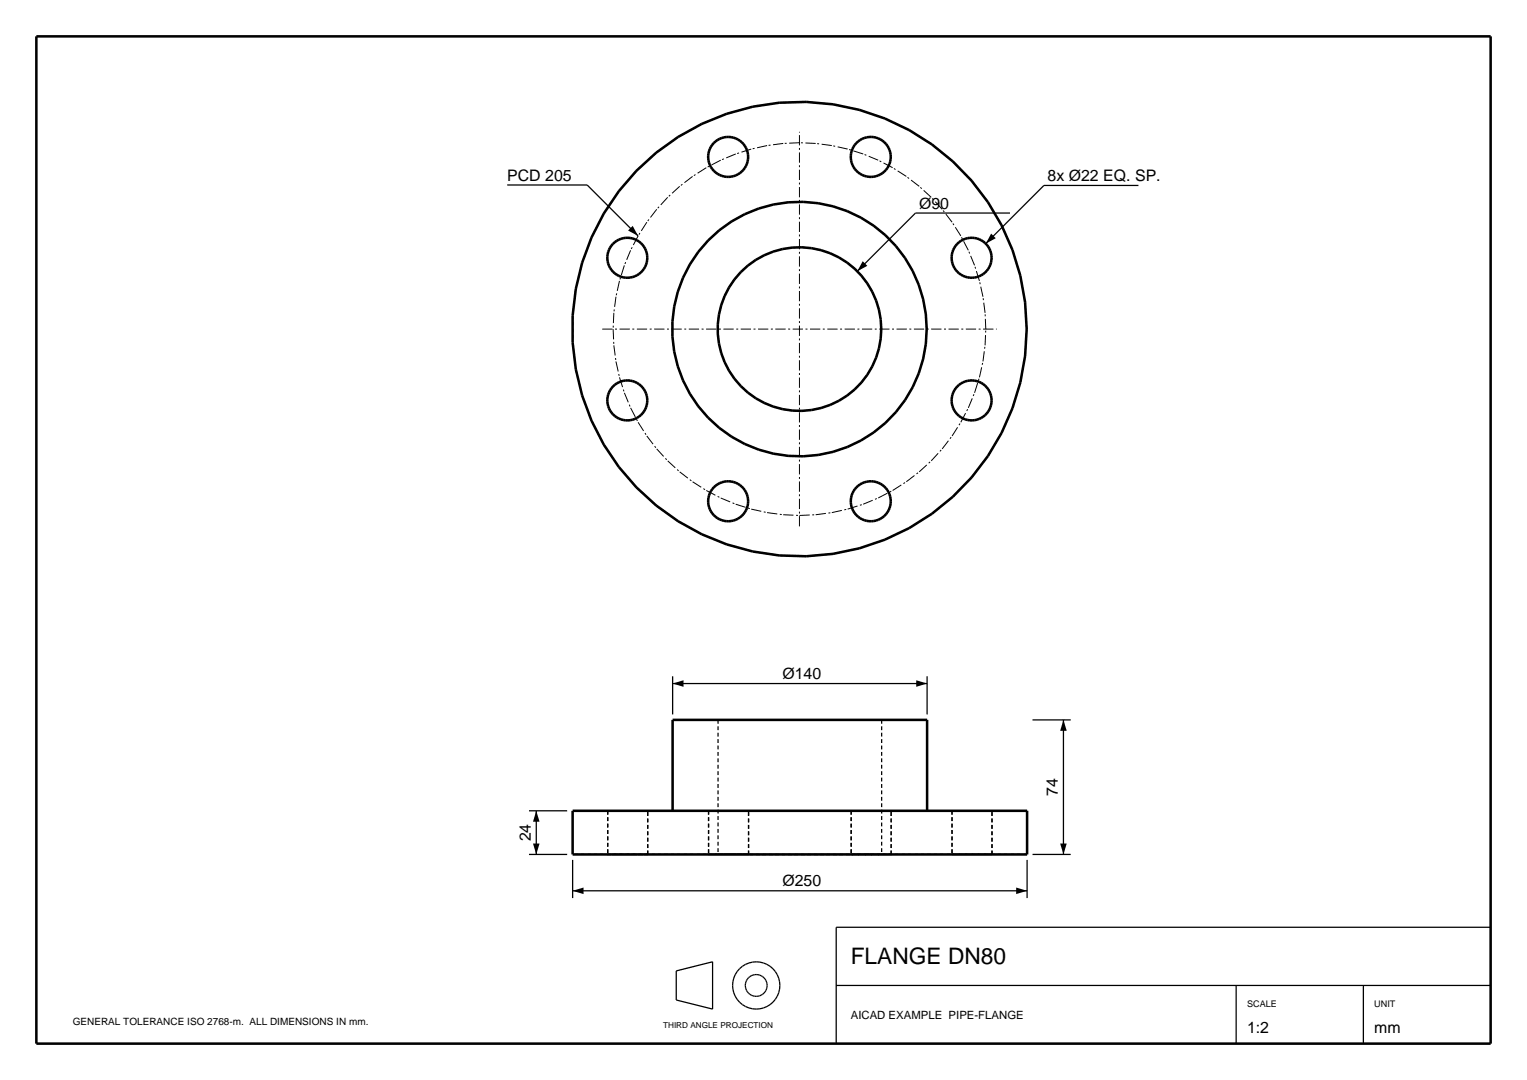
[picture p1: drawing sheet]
<svg xmlns="http://www.w3.org/2000/svg" width="420mm" height="297mm" viewBox="0 0 420 297" stroke-linecap="round" stroke-linejoin="round" font-family="sans-serif">
<g fill="none" stroke="#000" stroke-width=".35" stroke-dasharray="1.1 .7" stroke-linecap="butt">
<path d="M186.5 37.7l-6 4.3M193 34.1l-6.5 3.6M195.9 39.8l-.4 .6M196.3 39.3l-.4 .5M196.8 38.9l-.5 .4M197.3 38.5l-.5 .4M197.9 38.2l-.6 .3M198.5 37.9l-.6 .3M199.1 37.8l-.6 .1M199.8 37.7l-.7 .1M199.9 31.3l-6.9 2.8M200.4 37.7h-.6"/>
<path d="M201.1 37.7h-.7M201.7 37.8l-.6-.1M202.3 38.1l-.6-.3M202.9 38.3l-.6-.2M203.5 38.7l-.6-.4M204 39.1l-.5-.4M204.4 39.6l-.4-.5M207 29.3l-7.1 2M214.3 28.2l-7.3 1.1M221.7 28l-7.4 .2M229.1 28.7l-7.4-.7M235.1 39.8l-.3 .6"/>
<path d="M235.6 39.3l-.5 .5M236 38.9l-.4 .4M236.4 30.2l-7.3-1.5M236.6 38.5l-.6 .4M237.1 38.2l-.5 .3M237.7 37.9l-.6 .3M238.4 37.8l-.7 .1M239 37.7l-.6 .1M239.7 37.7h-.7M240.3 37.7h-.6M241 37.8l-.7-.1M241.6 38.1l-.6-.3"/>
<path d="M242.2 38.3l-.6-.2M242.7 38.7l-.5-.4M243.2 39.1l-.5-.4M243.4 32.6l-7-2.4M243.7 39.6l-.5-.5M250.1 35.8l-6.7-3.2M256.3 39.7l-6.2-3.9M166.1 58.7l-3.4 6.6M170.2 52.6l-4.1 6.1M175 47l-4.8 5.6M180.5 42l-5.5 5M194.8 42.8v.7"/>
<path d="M194.8 43.5l.1 .6M194.9 42.2l-.1 .6M194.9 44.1l.1 .7M195 41.5l-.1 .7M195 44.8l.2 .6M195.2 40.9l-.2 .6M195.2 45.4l.3 .5M195.5 40.4l-.3 .5M195.5 45.9l.4 .6M195.9 46.5l.4 .5M196.3 47l.5 .4M196.8 47.4l.5 .4"/>
<path d="M197.3 47.8l.6 .3M197.9 48.1l.6 .3M198.5 48.4l.6 .1M199.1 48.5l.7 .1M199.8 48.6h.6M200.4 48.6h.7M201.1 48.6l.6-.1M201.7 48.5l.6-.3M202.3 48.2l.6-.2M202.9 48l.6-.4M203.5 47.6l.5-.4M204 47.2l.4-.5"/>
<path d="M204.4 46.7l.4-.5M204.8 58.9l-3.6 2M204.8 40.1l-.4-.5M204.8 46.2l.4-.5M205.2 40.6l-.4-.5M205.2 45.7l.2-.6M205.4 41.2l-.2-.6M205.4 45.1l.2-.7M205.6 41.9l-.2-.7M205.6 44.4l.1-.6M205.7 42.5l-.1-.6M205.7 43.8l.1-.6"/>
<path d="M205.8 43.2l-.1-.7M208.7 57.3l-3.9 1.6M212.7 56.3l-4 1M216.8 55.6l-4.1 .7M220.9 55.5l-4.1 .1M225.1 55.9l-4.2-.4M229.1 56.7l-4-.8M233 58.1l-3.9-1.4M234 42.8v.7M234 43.5l.1 .6M234.1 42.2l-.1 .6M234.1 44.1l.1 .7"/>
<path d="M234.2 41.5l-.1 .7M234.2 44.8l.3 .6M234.5 40.9l-.3 .6M234.5 45.4l.3 .5M234.8 40.4l-.3 .5M234.8 45.9l.3 .6M235.1 46.5l.5 .5M235.6 47l.4 .4M236 47.4l.6 .4M236.6 47.8l.5 .3M236.8 59.8l-3.8-1.7M237.1 48.1l.6 .3"/>
<path d="M237.7 48.4l.7 .1M238.4 48.5l.6 .1M239 48.6h.7M239.7 48.6h.6M240.3 48.6l.7-.1M241 48.5l.6-.3M241.6 48.2l.6-.2M242.2 48l.5-.4M242.7 47.6l.5-.4M243.2 47.2l.5-.5M243.7 46.7l.4-.5M244.1 40.1l-.4-.5"/>
<path d="M244.1 46.2l.3-.5M244.4 40.6l-.3-.5M244.4 45.7l.3-.6M244.7 41.2l-.3-.6M244.7 45.1l.1-.7M244.8 41.9l-.1-.7M244.8 44.4l.2-.6M245 42.5l-.2-.6M245 43.8v-.6M245 43.2v-.7M262.1 44.4l-5.8-4.7M267.2 49.7l-5.1-5.3"/>
<path d="M271.7 55.6l-4.5-5.9M158.4 79.4l-.9 7.4M160.1 72.2l-1.7 7.2M162.7 65.3l-2.6 6.9M167.1 70.6v.6M167.1 71.2v.7M167.1 69.9v.7M167.1 71.9l.2 .6M167.3 69.3l-.2 .6M167.3 72.5l.2 .6M167.5 68.7l-.2 .6M167.5 73.1l.3 .6"/>
<path d="M167.8 68.1l-.3 .6M167.8 73.7l.4 .5M168.2 67.5l-.4 .6M168.2 74.2l.4 .5M168.6 67.1l-.4 .4M168.6 74.7l.5 .5M169.1 66.6l-.5 .5M169.1 75.2l.5 .3M169.6 66.2l-.5 .4M169.6 75.5l.6 .4M170.2 65.9l-.6 .3M170.2 75.9l.6 .2"/>
<path d="M170.8 65.7l-.6 .2M170.8 76.1l.6 .2M171.4 65.5l-.6 .2M171.4 76.3l.7 .1M172.1 65.4l-.7 .1M172.1 76.4h.6M172.7 65.4h-.6M172.7 76.4l.7-.1M173.4 65.4h-.7M173.4 76.3l.6-.1M174 65.6l-.6-.2M174 76.2l.6-.2"/>
<path d="M174.6 65.8l-.6-.2M174.6 76l.6-.3M175.2 66.1l-.6-.3M175.2 75.7l.5-.3M175.7 66.4l-.5-.3M175.7 75.4l.6-.5M176.3 66.8l-.6-.4M176.3 74.9l.4-.4M176.7 67.3l-.4-.5M176.7 74.5l.4-.5M177.1 67.8l-.4-.5M177.1 74l.3-.6"/>
<path d="M177.4 68.4l-.3-.6M177.4 73.4l.3-.6M177.7 69l-.3-.6M177.7 72.8l.2-.6M177.9 69.6l-.2-.6M177.9 72.2l.1-.7M178 70.2l-.1-.6M178 71.5v-.6M178 70.9v-.7M187.9 76.4l-1.5 3.9M189.8 72.7l-1.9 3.7M192.1 69.3l-2.3 3.4"/>
<path d="M194.8 66.1l-2.7 3.2M197.8 63.3l-3 2.8M200.5 79.1l-1.2 2.3M201.2 60.9l-3.4 2.4M202 76.8l-1.5 2.3M203.7 74.8l-1.7 2M205.7 73l-2 1.8M207.9 71.5l-2.2 1.5M210.2 70.2l-2.3 1.3M212.7 69.2l-2.5 1M215.3 68.5l-2.6 .7M217.9 68.1l-2.6 .4"/>
<path d="M220.6 68l-2.7 .1M223.2 68.2l-2.6-.2M225.8 68.8l-2.6-.6M228.3 69.6l-2.5-.8M230.8 70.8l-2.5-1.2M233 72.2l-2.2-1.4M235.1 73.9l-2.1-1.7M236.9 75.8l-1.8-1.9M238.6 77.9l-1.7-2.1M240.3 62.1l-3.5-2.3M243.5 64.7l-3.2-2.6M246.4 67.7l-2.9-3"/>
<path d="M248.9 70.9l-2.5-3.2M251 74.5l-2.1-3.6M252.7 78.3l-1.7-3.8M261.7 70.6v.6M261.7 71.2l.1 .7M261.8 69.9l-.1 .7M261.8 71.9l.2 .6M262 69.3l-.2 .6M262 72.5l.2 .6M262.2 68.7l-.2 .6M262.2 73.1l.3 .6M262.5 68.1l-.3 .6"/>
<path d="M262.5 73.7l.4 .5M262.9 67.5l-.4 .6M262.9 74.2l.4 .5M263.3 67.1l-.4 .4M263.3 74.7l.5 .5M263.8 66.6l-.5 .5M263.8 75.2l.5 .3M264.3 66.2l-.5 .4M264.3 75.5l.6 .4M264.9 65.9l-.6 .3M264.9 75.9l.6 .2M265.5 65.7l-.6 .2"/>
<path d="M265.5 76.1l.6 .2M266.1 65.5l-.6 .2M266.1 76.3l.6 .1M266.7 65.4l-.6 .1M266.7 76.4h.7M267.4 65.4h-.7M267.4 76.4l.7-.1M268.1 65.4h-.7M268.1 76.3l.6-.1M268.7 65.6l-.6-.2M268.7 76.2l.6-.2M269.3 65.8l-.6-.2"/>
<path d="M269.3 76l.6-.3M269.9 66.1l-.6-.3M269.9 75.7l.5-.3M270.4 66.4l-.5-.3M270.4 75.4l.6-.5M271 66.8l-.6-.4M271 74.9l.4-.4M271.4 67.3l-.4-.5M271.4 74.5l.4-.5M271.8 67.8l-.4-.5M271.8 74l.3-.6M272.1 68.4l-.3-.6"/>
<path d="M272.1 73.4l.3-.6M272.4 69l-.3-.6M272.4 72.8l.2-.6M272.6 69.6l-.2-.6M272.6 72.2l.1-.7M272.7 70.2l-.1-.6M272.7 71.5v-.6M272.7 70.9v-.7M275.5 62l-3.8-6.4M278.5 68.7l-3-6.7M280.6 75.8l-2.1-7.1M157.5 86.8v7.4"/>
<path d="M157.5 94.2l.9 7.4M185 88.4v4.2M185 92.6l.4 4.1M185.4 84.3l-.4 4.1M185.4 96.7l1 4M186.4 80.3l-1 4M197.4 89.2v2.6M197.4 91.8l.3 2.7M197.7 86.5l-.3 2.7M197.7 94.5l.7 2.6M198.4 83.9l-.7 2.6M198.4 97.1l.9 2.5"/>
<path d="M199.3 81.4l-.9 2.5M199.3 99.6l1.2 2.3M239.9 80.2l-1.3-2.3M241 82.7l-1.1-2.5M241 98.3l.8-2.5M241.8 85.2l-.8-2.5M241.8 95.8l.4-2.6M242.2 87.8l-.4-2.6M242.2 93.2l.2-2.7M242.4 90.5l-.2-2.7M253.9 82.3l-1.2-4M253.9 98.7l.7-4.1"/>
<path d="M254.6 86.4l-.7-4.1M254.6 94.6l.3-4.1M254.9 90.5l-.3-4.1M282 83.1l-1.4-7.3M282 97.9l.4-7.4M282.4 90.5l-.4-7.4M158.4 101.6l1.7 7.2M160.1 108.8l2.6 6.9M162.7 115.7l3.4 6.6M167.1 109.8v.6M167.1 110.4v.7M167.1 109.1v.7"/>
<path d="M167.1 111.1l.2 .6M167.3 108.5l-.2 .6M167.3 111.7l.2 .6M167.5 107.9l-.2 .6M167.5 112.3l.3 .6M167.8 107.3l-.3 .6M167.8 112.9l.4 .5M168.2 106.8l-.4 .5M168.2 113.4l.4 .5M168.6 106.3l-.4 .5M168.6 113.9l.5 .5M169.1 105.8l-.5 .5"/>
<path d="M169.1 114.4l.5 .4M169.6 105.5l-.5 .3M169.6 114.8l.6 .3M170.2 105.1l-.6 .4M170.2 115.1l.6 .2M170.8 104.9l-.6 .2M170.8 115.3l.6 .2M171.4 104.7l-.6 .2M171.4 115.5l.7 .1M172.1 104.6l-.7 .1M172.1 115.6h.6M172.7 104.6h-.6"/>
<path d="M172.7 115.6h.7M173.4 104.7l-.7-.1M173.4 115.6l.6-.2M174 104.8l-.6-.1M174 115.4l.6-.2M174.6 105l-.6-.2M174.6 115.2l.6-.3M175.2 105.3l-.6-.3M175.2 114.9l.5-.3M175.7 105.6l-.5-.3M175.7 114.6l.6-.4M176.3 106.1l-.6-.5"/>
<path d="M176.3 114.2l.4-.5M176.7 106.5l-.4-.4M176.7 113.7l.4-.5M177.1 107l-.4-.5M177.1 113.2l.3-.6M177.4 107.6l-.3-.6M177.4 112.6l.3-.6M177.7 108.2l-.3-.6M177.7 112l.2-.6M177.9 108.8l-.2-.6M177.9 111.4l.1-.6M178 109.5l-.1-.7"/>
<path d="M178 110.8v-.7M178 110.1v-.6M186.4 100.7l1.5 3.9M187.9 104.6l1.9 3.7M189.8 108.3l2.3 3.4M192.1 111.7l2.7 3.2M194.8 114.9l3 2.8M197.8 117.7l3.4 2.4M200.5 101.9l1.5 2.3M202 104.2l1.7 2M203.7 106.2l2 1.8M205.7 108l2.2 1.5"/>
<path d="M207.9 109.5l2.3 1.3M210.2 110.8l2.5 1M212.7 111.8l2.6 .7M215.3 112.5l2.6 .4M217.9 112.9l2.7 .1M220.6 113l2.6-.2M223.2 112.8l2.6-.6M225.8 112.2l2.5-.8M228.3 111.4l2.5-1.2M230.8 110.2l2.2-1.4M233 108.8l2.1-1.7M235.1 107.1l1.8-1.9"/>
<path d="M236.9 105.2l1.7-2.1M238.6 103.1l1.3-2.3M239.9 100.8l1.1-2.5M240.3 118.9l3.2-2.6M243.5 116.3l2.9-3M246.4 113.3l2.5-3.2M248.9 110.1l2.1-3.6M251 106.5l1.7-3.8M252.7 102.7l1.2-4M261.7 109.8v.6M261.7 110.4l.1 .7M261.8 109.1l-.1 .7"/>
<path d="M261.8 111.1l.2 .6M262 108.5l-.2 .6M262 111.7l.2 .6M262.2 107.9l-.2 .6M262.2 112.3l.3 .6M262.5 107.3l-.3 .6M262.5 112.9l.4 .5M262.9 106.8l-.4 .5M262.9 113.4l.4 .5M263.3 106.3l-.4 .5M263.3 113.9l.5 .5M263.8 105.8l-.5 .5"/>
<path d="M263.8 114.4l.5 .4M264.3 105.5l-.5 .3M264.3 114.8l.6 .3M264.9 105.1l-.6 .4M264.9 115.1l.6 .2M265.5 104.9l-.6 .2M265.5 115.3l.6 .2M266.1 104.7l-.6 .2M266.1 115.5l.6 .1M266.7 104.6l-.6 .1M266.7 115.6h.7M267.4 104.6h-.7"/>
<path d="M267.4 115.6h.7M268.1 104.7l-.7-.1M268.1 115.6l.6-.2M268.7 104.8l-.6-.1M268.7 115.4l.6-.2M269.3 105l-.6-.2M269.3 115.2l.6-.3M269.9 105.3l-.6-.3M269.9 114.9l.5-.3M270.4 105.6l-.5-.3M270.4 114.6l.6-.4M271 106.1l-.6-.5"/>
<path d="M271 114.2l.4-.5M271.4 106.5l-.4-.4M271.4 113.7l.4-.5M271.8 107l-.4-.5M271.8 113.2l.3-.6M272.1 107.6l-.3-.6M272.1 112.6l.3-.6M272.4 108.2l-.3-.6M272.4 112l.2-.6M272.6 108.8l-.2-.6M272.6 111.4l.1-.6M272.7 109.5l-.1-.7"/>
<path d="M272.7 110.8v-.7M272.7 110.1v-.6M275.5 119l3-6.7M278.5 112.3l2.1-7.1M280.6 105.2l1.4-7.3M166.1 122.3l4.1 6.1M170.2 128.4l4.8 5.6M175 134l5.5 5M180.5 139l6 4.4M194.8 137.5v.7M194.8 138.2l.1 .6M194.9 136.9l-.1 .6"/>
<path d="M194.9 138.8l.1 .7M195 136.2l-.1 .7M195 139.5l.2 .6M195.2 135.6l-.2 .6M195.5 135.1l-.3 .5M195.9 134.5l-.4 .6M196.3 134l-.4 .5M196.8 133.6l-.5 .4M197.3 133.2l-.5 .4M197.9 132.9l-.6 .3M198.5 132.6l-.6 .3M199.1 132.5l-.6 .1"/>
<path d="M199.8 132.4l-.7 .1M200.4 132.4h-.6M201.1 132.4h-.7M201.2 120.1l3.6 2M201.7 132.5l-.6-.1M202.3 132.8l-.6-.3M202.9 133l-.6-.2M203.5 133.4l-.6-.4M204 133.8l-.5-.4M204.4 134.3l-.4-.5M204.8 122.1l3.9 1.6M204.8 134.8l-.4-.5"/>
<path d="M205.2 135.3l-.4-.5M205.4 135.9l-.2-.6M205.4 139.8l.2-.7M205.6 136.6l-.2-.7M205.6 139.1l.1-.6M205.7 137.2l-.1-.6M205.7 138.5l.1-.7M205.8 137.8l-.1-.6M208.7 123.7l4 1M212.7 124.7l4.1 .7M216.8 125.4l4.1 .1M220.9 125.5l4.2-.4"/>
<path d="M225.1 125.1l4-.8M229.1 124.3l3.9-1.4M233 122.9l3.8-1.7M234 137.5v.7M234 138.2l.1 .6M234.1 136.9l-.1 .6M234.1 138.8l.1 .7M234.2 136.2l-.1 .7M234.2 139.5l.3 .6M234.5 135.6l-.3 .6M234.8 135.1l-.3 .5M235.1 134.5l-.3 .6"/>
<path d="M235.6 134l-.5 .5M236 133.6l-.4 .4M236.6 133.2l-.6 .4M236.8 121.2l3.5-2.3M237.1 132.9l-.5 .3M237.7 132.6l-.6 .3M238.4 132.5l-.7 .1M239 132.4l-.6 .1M239.7 132.4h-.7M240.3 132.4h-.6M241 132.5l-.7-.1M241.6 132.8l-.6-.3"/>
<path d="M242.2 133l-.6-.2M242.7 133.4l-.5-.4M243.2 133.8l-.5-.4M243.7 134.3l-.5-.5M244.1 134.8l-.4-.5M244.4 135.3l-.3-.5M244.7 135.9l-.3-.6M244.7 139.8l.1-.7M244.8 136.6l-.1-.7M244.8 139.1l.2-.6M245 137.2l-.2-.6M245 138.5v-.7"/>
<path d="M245 137.8v-.6M262.1 136.6l5.1-5.3M267.2 131.3l4.5-5.9M271.7 125.4l3.8-6.4M186.5 143.4l6.5 3.5M193 146.9l6.9 2.8M195.2 140.1l.3 .5M195.5 140.6l.4 .6M195.9 141.2l.4 .5M196.3 141.7l.5 .4M196.8 142.1l.5 .4M197.3 142.5l.6 .3"/>
<path d="M197.9 142.8l.6 .3M198.5 143.1l.6 .1M199.1 143.2l.7 .1M199.8 143.3h.6M199.9 149.7l7.1 2M200.4 143.3h.7M201.1 143.3l.6-.1M201.7 143.2l.6-.3M202.3 142.9l.6-.2M202.9 142.7l.6-.4M203.5 142.3l.5-.4M204 141.9l.4-.5"/>
<path d="M204.4 141.4l.4-.5M204.8 140.9l.4-.5M205.2 140.4l.2-.6M207 151.7l7.3 1.1M214.3 152.8l7.4 .2M221.7 153l7.4-.7M229.1 152.3l7.3-1.5M234.5 140.1l.3 .5M234.8 140.6l.3 .6M235.1 141.2l.5 .5M235.6 141.7l.4 .4M236 142.1l.6 .4"/>
<path d="M236.4 150.8l7-2.4M236.6 142.5l.5 .3M237.1 142.8l.6 .3M237.7 143.1l.7 .1M238.4 143.2l.6 .1M239 143.3h.7M239.7 143.3h.6M240.3 143.3l.7-.1M241 143.2l.6-.3M241.6 142.9l.6-.2M242.2 142.7l.5-.4M242.7 142.3l.5-.4"/>
<path d="M243.2 141.9l.5-.5M243.4 148.4l6.7-3.2M243.7 141.4l.4-.5M244.1 140.9l.3-.5M244.4 140.4l.3-.6M250.1 145.2l6.2-3.9M256.3 141.3l5.8-4.7M197.5 198h45M197.5 198v37M242.5 198h-45M242.5 198v37M255 198h-70"/>
<path d="M167.1 235h11.1M167.1 223h11.1M167.1 223v12M178.2 235h-11.1M178.2 235v-12M178.2 223h-11.1M185 223h70M194.9 235h11M194.9 223h11M194.9 223v12M197.5 235h45M205.9 235h-11"/>
<path d="M205.9 235v-12M205.9 223h-11M234.1 235h11M234.1 223h11M234.1 223v12M242.5 235h-45M245.1 235h-11M245.1 235v-12M245.1 223h-11M255 223h-70M261.8 235h11M261.8 223h11"/>
<path d="M261.8 223v12M272.8 235h-11M272.8 235v-12M272.8 223h-11M282.5 235h-125M282.5 223h-125"/>
</g>
<g fill="none" stroke="#000" stroke-width=".7" stroke-linecap="butt">
<path d="M10 10h400v277h-400zM157.5 223h125v12h-125zM185 223v-25h70v25"/>
<circle cx="200.3" cy="43.2" r="5.5"/>
<circle cx="239.5" cy="43.2" r="5.5"/>
<circle cx="172.5" cy="70.9" r="5.5"/>
<circle cx="267.2" cy="70.9" r="5.5"/>
<circle cx="219.9" cy="90.5" r="22.5"/>
<circle cx="219.9" cy="90.5" r="35"/>
<circle cx="219.9" cy="90.5" r="62.5"/>
<circle cx="172.5" cy="110.1" r="5.5"/>
<circle cx="267.2" cy="110.1" r="5.5"/>
<circle cx="200.3" cy="137.8" r="5.5"/>
<circle cx="239.5" cy="137.8" r="5.5"/>
</g>
<g fill="none" stroke="#000" stroke-width=".35">
<path d="M139.5 50.9h22l14 14M277.8 58.6h-26l-16 16M313.1 51h-26l-16 16M185 186v10.5M185 188h70M255 186v10.5M284 198h10.5M292.5 198v37M145.5 235h10.5M145.5 223h10.5M147.5 223v12M157.5 236.5v10.5"/>
<path d="M282.5 236.5v10.5M284 235h10.5M157.5 245h125M410 255h-180v32M186 267l10-2.5v13l-10-2.5zM230 271h180M340 271v16M375 271v16"/>
<circle cx="208" cy="271" r="6.5"/>
<circle cx="208" cy="271" r="3"/>
</g>
<g fill="none" stroke="#000" stroke-width=".28" stroke-dasharray="2.8 .7 .5 .7" stroke-linecap="butt">
<path d="M215.4 39.4l-4.4 .6M219.9 39.3l-4.5 .1M224.4 39.4l-4.5-.1M180.6 57.6l-2.7 3.5M183.7 54.3l-3.1 3.3M186.9 51.2l-3.2 3.1M190.5 48.5l-3.6 2.7M194.3 46.1l-3.8 2.4M198.2 44.1l-3.9 2M202.4 42.3l-4.2 1.8M206.6 41l-4.2 1.3M211 40l-4.4 1"/>
<path d="M228.8 40l-4.4-.6M233.2 41l-4.4-1M237.4 42.3l-4.2-1.3M241.6 44.1l-4.2-1.8M245.5 46.1l-3.9-2M249.3 48.5l-3.8-2.4M252.8 51.2l-3.5-2.7M256.1 54.3l-3.3-3.1M259.2 57.6l-3.1-3.3M170.4 77.2l-1 4.4M171.7 73l-1.3 4.2M173.4 68.8l-1.7 4.2"/>
<path d="M175.5 64.9l-2.1 3.9M177.9 61.1l-2.4 3.8M261.9 61.1l-2.7-3.5M264.3 64.9l-2.4-3.8M266.3 68.8l-2-3.9M268.1 73l-1.8-4.2M269.4 77.2l-1.3-4.2M165.6 90.5h108.5M168.6 90.5l.2 4.5M168.8 86l-.2 4.5M168.8 95l.6 4.4M169.4 81.6l-.6 4.4"/>
<path d="M169.4 99.4l1 4.4M270.4 81.6l-1-4.4M270.4 99.4l.5-4.4M270.9 86l-.5-4.4M270.9 95l.2-4.5M271.1 90.5l-.2-4.5M170.4 103.8l1.3 4.2M171.7 108l1.7 4.2M173.4 112.2l2.1 3.9M175.5 116.1l2.4 3.8M177.9 119.9l2.7 3.5M261.9 119.9l2.4-3.8"/>
<path d="M264.3 116.1l2-3.9M266.3 112.2l1.8-4.2M268.1 108l1.3-4.2M269.4 103.8l1-4.4M180.6 123.4l3.1 3.3M183.7 126.7l3.2 3.1M186.9 129.8l3.6 2.7M190.5 132.5l3.8 2.4M194.3 134.9l3.9 2M198.2 136.9l4.2 1.8M202.4 138.7l4.2 1.3M237.4 138.7l4.2-1.8"/>
<path d="M241.6 136.9l3.9-2M245.5 134.9l3.8-2.4M249.3 132.5l3.5-2.7M252.8 129.8l3.3-3.1M256.1 126.7l3.1-3.3M259.2 123.4l2.7-3.5M206.6 140l4.4 1M211 141l4.4 .6M215.4 141.6l4.5 .1M219.9 144.8v-108.5M219.9 141.7l4.5-.1M224.4 141.6l4.4-.6"/>
<path d="M228.8 141l4.4-1M233.2 140l4.2-1.3"/>
</g>
<path d="M172.7 63.4l1.3-1.3 1.5 2.8zM237.3 71.8l1.3 1.3-2.8 1.5zM272.6 64.2l1.3 1.3-2.8 1.5zM185 188l3-.9v1.8zM252 187.1l3 .9-3 .9zM292.5 198l.9 3h-1.8zM146.6 232h1.8l-.9 3zM147.5 223l.9 3h-1.8zM291.6 232h1.8l-.9 3zM157.5 245l3-.9v1.8zM279.5 244.1l3 .9-3 .9z" fill="#000"/>
<text font-size="6.3" x="234" y="265.2">FLANGE DN80</text>
<g font-size="4.4">
<text x="139.5" y="49.7">PCD 205</text>
<text x="288.1" y="49.8">8x Ø22 EQ. SP.</text>
<text x="252.8" y="57.4">Ø90</text>
<text x="215.2" y="186.8">Ø140</text>
<text x="291" y="218.9" transform="rotate(-90 291 218.9)">74</text>
<text x="146" y="231.4" transform="rotate(-90 146 231.4)">24</text>
<text x="215.2" y="243.8">Ø250</text>
<text x="343" y="284">1:2</text>
<text x="378" y="284">mm</text>
</g>
<text font-size="3.1" x="234" y="280.1">AICAD EXAMPLE PIPE-FLANGE</text>
<text font-size="2.8" x="20" y="282">GENERAL TOLERANCE ISO 2768-m. ALL DIMENSIONS IN mm.</text>
<g font-size="2.5">
<text x="343" y="276.9">SCALE</text>
<text x="378" y="276.9">UNIT</text>
</g>
<text font-size="2.3" x="182.4" y="282.8">THIRD ANGLE PROJECTION</text>
</svg>
